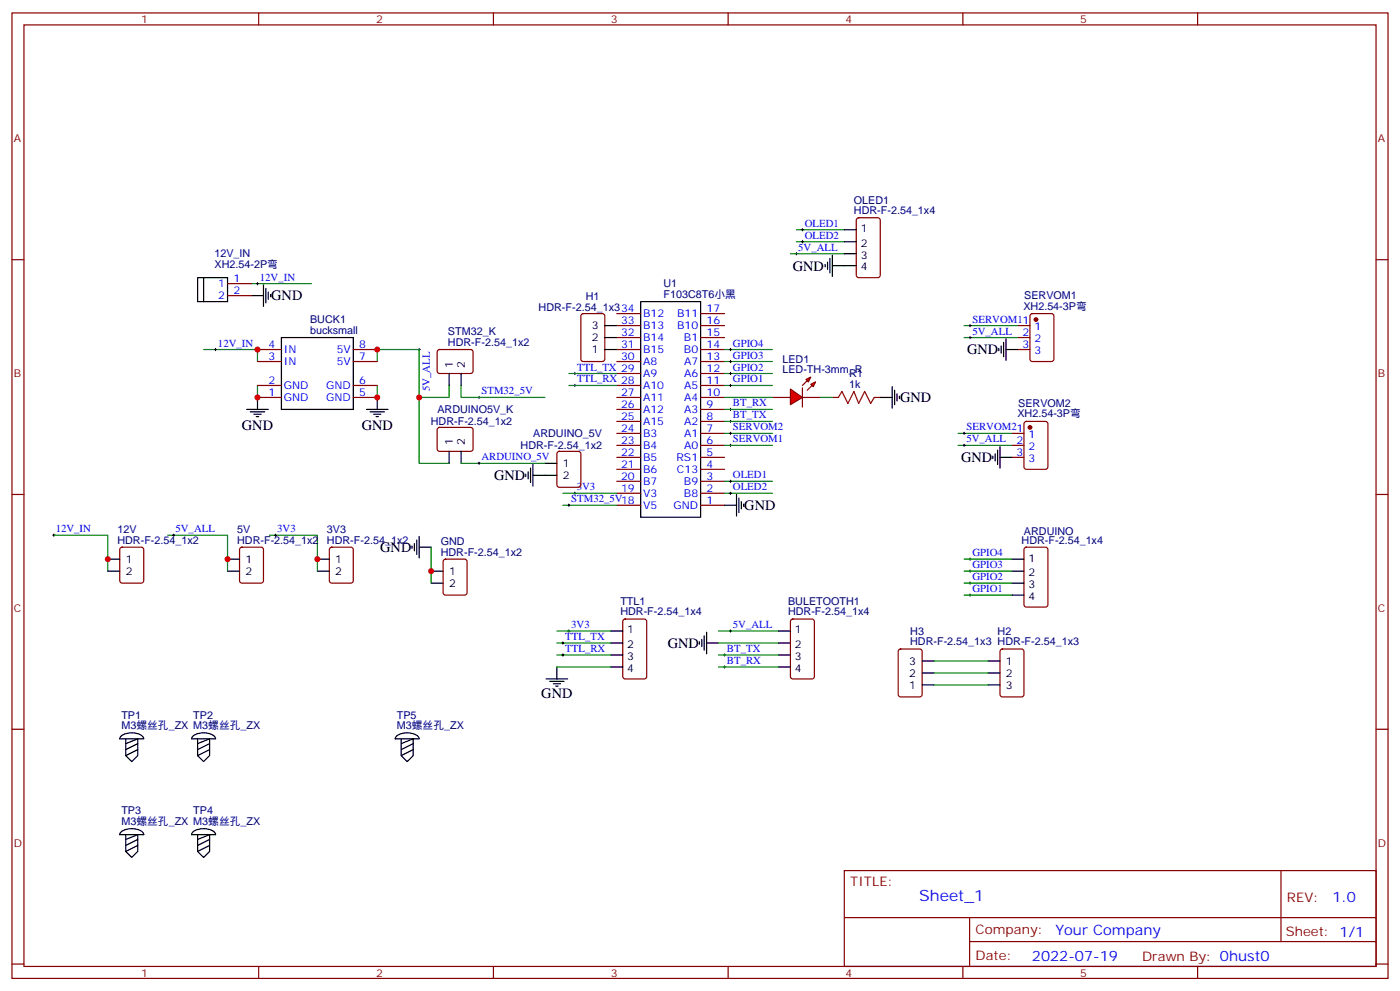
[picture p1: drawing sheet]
<svg xmlns="http://www.w3.org/2000/svg" width="412mm" height="292mm" viewBox="0 0 412 292" stroke-linecap="round" stroke-linejoin="round" font-family="sans-serif">
<g fill="none" stroke="#870000" stroke-width=".35">
<path d="M3.5 3.8h405.4v284.3h-405.4zM7.1 7.3h398.2v277.3h-398.2zM76.2 3.8v3.5M145.3 3.8v3.5M214.5 3.8v3.5M283.6 3.8v3.5M352.8 3.8v3.5M3.5 76.5h3.6M405.3 76.5h3.6M181.7 99.4h7M181.7 95.9h7M181.7 92.4h7"/>
<path d="M206.4 99.4h7M206.4 95.9h7M206.4 92.4h7M181.7 117.1h7M181.7 113.5h7M181.7 110h7M181.7 106.5h7M181.7 102.9h7M206.4 117.1h7M206.4 113.5h7M206.4 110h7M206.4 106.5h7"/>
<path d="M206.4 102.9h7M181.7 138.2h7M181.7 134.7h7M181.7 131.2h7M181.7 127.6h7M181.7 124.1h7M181.7 120.6h7M206.4 138.2h7M206.4 134.7h7M206.4 131.2h7M206.4 127.6h7M206.4 124.1h7"/>
<path d="M206.4 120.6h7M3.5 145.6h3.6M181.7 148.8h7M181.7 145.3h7M181.7 141.7h7M206.4 148.8h7M206.4 145.3h7M206.4 141.7h7M405.3 145.6h3.6M3.5 214.8h3.6M405.3 214.8h3.6M248.7 256.4h156.6v28.2h-156.6z"/>
<path d="M377.3 256.4v20.9M248.7 270.2h156.5M285.6 277.3h119.6M285.6 270.2v14.2M3.5 283.9h3.6M76.2 284.6v3.5M145.3 284.6v3.5M214.5 284.6v3.5M283.6 284.6v3.5M352.8 284.6v3.5M405.3 283.9h3.6"/>
</g>
<path d="M188.7 88.8h17.7v63.5h-17.7z" fill="none" stroke="#000" stroke-width=".35"/>
<path d="M167.6 110h14.1M167.6 113.5h14.1M213.4 141.7h14.1M213.4 145.3h14.1" fill="none" stroke="#008700" stroke-width=".35"/>
<path d="M169 110h.7M169 113.5h.7M169.3 109.6v.7M169.3 113.2v.7M214.8 141.7h.7M214.8 145.3h.7M215.2 141.4v.7M215.2 144.9v.7" fill="none" stroke="#000" stroke-width=".29"/>
<g fill="#f00" stroke="#870000" stroke-width=".35">
<path d="M232.8 114.6l3.6 2.5-3.6 2.1z"/>
<path d="M236.4 114.2v5.7z"/>
</g>
<g fill="#870000" stroke="#870000" stroke-width=".35">
<path d="M236.4 113.5l1.4-1.4z"/>
<path d="M237.8 114.9l1.4-1.4z"/>
</g>
<g fill="#f00" stroke="#870000" stroke-width=".35">
<path d="M237.4 111.8l1.4-.7-.7 1.4z"/>
<path d="M238.8 113.2l1.4-.7-.7 1.4z"/>
</g>
<g fill="none" stroke="#870000" stroke-width=".35">
<path d="M252.5 64.3l.4-.2h5.7l.6 .5 .1 16.5-.5 .6-5.9 .1-.6-.5-.1-16.5zM67 83.5h7.1M67 87.1h7.1M171.3 92.6l.5-.2h5.6l.7 .4 .1 13-.5 .6-5.9 .1-.6-.5-.1-12.9zM299.9 99.4h3.5M299.9 95.9h3.5M303.6 92.6l.5-.2h5.6l.7 .4v13l-.4 .6-5.9 .1-.7-.5v-12.9zM75.8 117.1h7.1M75.8 102.9h7.1M75.8 113.5h7.1M75.8 106.5h7.1M104.1 117.1h7"/>
<path d="M104.1 102.9h7M104.1 113.5h7M104.1 106.5h7M129 103.1l.5-.2 9.4 .1 .4 .6v6l-.7 .4-9.4-.1-.4-.6v-5.7zM227.5 117.1h5.3M236.4 117.1h5.3M245.2 117.1h1.7M257.5 117.1h1.8M299.9 102.9h3.5M129 126.1l.5-.2h9.4l.4 .7v5.9l-.7 .4h-9.4l-.4-.7v-5.6zM164.3 133.1l.4-.2h5.7l.6 .5 .1 9.4-.5 .7h-5.9l-.6-.5-.1-9.4zM298.1 134.7h3.5"/>
<path d="M298.1 131.2h3.5M298.1 127.6h3.5M301.9 124.3l.4-.2h5.7l.6 .4 .1 13-.5 .7h-5.9l-.6-.4-.1-13zM35.5 161.4l.5-.3h5.6l.7 .5v9.4l-.4 .7h-5.9l-.7-.4v-9.4zM70.8 161.4l.5-.3h5.6l.7 .5v9.4l-.5 .7h-5.8l-.7-.4v-9.4zM97.2 161.4l.5-.3h5.7l.6 .5 .1 9.4-.5 .7h-5.9l-.6-.4-.1-9.4zM130.8 164.9l.4-.2h5.7l.6 .4 .1 9.5-.5 .6-5.9 .1-.6-.5-.1-9.4zM301.9 161.4l.4-.3h5.7l.6 .5 .1 16.5-.5 .6-5.9 .1-.6-.5-.1-16.4zM183.7 182.5l.4-.2h5.7l.6 .4 .1 16.5-.5 .7-5.9 .1-.6-.5-.1-16.5zM233.1 182.5l.4-.2h5.7l.6 .4 .1 16.5-.5 .7-5.9 .1-.6-.5-.1-16.5zM264.8 191.3l.5-.2h5.6l.7 .5v12.9l-.4 .7h-5.9l-.7-.4v-13zM294.8 191.3l.5-.2h5.6l.7 .5v12.9l-.4 .7h-5.9l-.7-.4v-13z"/>
</g>
<g fill="none" stroke="#008700" stroke-width=".35">
<path d="M232.8 74.7h15.9M234.6 71.2h14.1M234.6 67.7h14.1M74.1 83.5h17.6M284 99.4h15.9M284 95.9h15.9M60 102.9h15.8v3.6M75.8 113.5v3.6M111.1 106.5v-3.6h12.4v14.2h8.8v-3.6M111.1 113.5v3.6M123.5 117.1v19.4h8.8M135.8 113.5v3.6h24.7"/>
<path d="M213.4 117.1h14.1M213.4 113.5h14.1M213.4 106.5h14.1M213.4 110h14.1M213.4 102.9h14.1M241.7 117.1h3.5M135.8 136.5h24.7M213.4 120.6h14.1M213.4 124.1h14.1M213.4 127.6h14.1M213.4 131.2h14.1M282.2 131.2h15.9"/>
<path d="M282.2 127.6h15.9M15.9 157.6h15.8v10.6M49.4 157.6h17.6v10.6M79.4 157.6h14.1v10.6M165.8 148.8h15.9M165.8 145.3h15.9M127 161.1v10.6M284 164.7h14.1M284 171.7h14.1M284 168.2h14.1M284 175.3h14.1M164 196.4h15.9"/>
<path d="M164 192.9h15.9M164 189.4h15.9M164 185.8h15.9M211.7 196.4h17.6M211.7 192.9h17.6M211.7 189.4h17.6M211.7 185.8h17.6M275.2 194.7h15.8M275.2 198.2h15.8M275.2 201.7h15.8"/>
</g>
<g fill="none" stroke="#000" stroke-width=".29">
<path d="M234.2 74.7h.7M234.6 74.4v.7M236 67.7h.7M236 71.2h.7M236.4 67.3v.7M236.4 70.8v.7M75.5 83.5h.7M75.8 83.2v.7M285.4 95.9h.7M285.4 99.4h.7M285.8 95.5v.7M285.8 99.1v.7"/>
<path d="M63.1 102.9h.8M63.5 102.6v.7M123.1 102.9h.7M123.5 102.6v.7M140.8 117.1h.7M141.1 116.7v.7M214.8 113.5h.7M214.8 110h.7M214.8 106.5h.7M214.8 102.9h.7M215.2 102.6v.7M215.2 106.1v.7"/>
<path d="M215.2 109.6v.7M215.2 113.2v.7M140.8 136.5h.7M141.1 136.1v.7M214.8 120.6h.7M214.8 124.1h.7M214.8 127.6h.7M214.8 131.2h.7M215.2 120.2v.7M215.2 123.8v.7M215.2 127.3v.7M215.2 130.8v.7"/>
<path d="M283.6 127.6h.7M283.6 131.2h.7M284 127.3v.7M284 130.8v.7M15.5 157.6h.7M15.9 157.3v.7M50.8 157.6h.7M51.2 157.3v.7M80.8 157.6h.7M81.1 157.3v.7M167.2 148.8h.7M167.6 148.4v.8"/>
<path d="M169 145.3h.7M169.3 144.9v.7M285.4 164.7h.7M285.4 168.2h.7M285.4 171.7h.7M285.4 175.3h.7M285.8 164.3v.7M285.8 167.9v.7M285.8 171.4v.7M285.8 174.9v.7M165.5 192.9h.7M165.5 189.4h.7"/>
<path d="M165.8 189v.7M165.8 192.5v.8M167.2 185.8h.7M167.6 185.5v.7M213.1 196.4h.7M213.1 192.9h.7M213.4 192.5v.8M213.4 196.1v.7M214.8 185.8h.7M215.2 185.5v.7"/>
</g>
<path d="M246.9 117.1l1.1-1.8 1.8 3.5 1.7-3.5 1.4 3.5 1.8-3.5 1.8 3.5 1-1.7" fill="none" stroke="#a10000" stroke-width=".35"/>
<g fill="none" stroke="#000" stroke-width=".35">
<path d="M243.1 77.9v.7M243.8 77.2v2.1M244.5 76.1v4.3M245.2 78.2h7M245.2 75.1v6.3M248.7 67.7h3.5M248.7 71.2h3.5M248.7 74.7h3.5M60 81.8h7v7h-7zM60 81.8h-1.8v7h1.8M74.1 87.1h3.5M77.6 83.9v6.3"/>
<path d="M78.3 84.9v4.3M79 86v2.1M79.7 86.7v.7M82.9 99.4h21.2v21.2h-21.2zM178.2 95.9h3.5M178.2 99.4h3.5M296.3 99.8v6.3M75.8 117.1v3.5M111.1 117.1v3.5M132.3 110v3.5M135.8 110v3.5M178.2 102.9h3.5"/>
<path d="M259.3 117.1h3.5M262.8 113.9v6.3M263.5 114.9v4.3M264.2 116v2.1M264.9 116.7v.7M294.2 102.6v.7M294.9 101.9v2.1M295.6 100.8v4.3M296.3 102.9h3.6M72.7 120.6h6.3M73.7 121.3h4.3M74.8 122h2.1"/>
<path d="M75.5 122.7h.7M107.9 120.6h6.4M109 121.3h4.2M110.1 122h2.1M110.8 122.7h.7M132.3 132.9v3.6M135.8 132.9v3.6M154.9 139.6v.7M155.6 138.9v2.1M156.3 137.9v4.2M157 140h7M157 136.8v6.4"/>
<path d="M160.5 136.5h3.5M292.5 134.3v.7M293.2 133.6v2.1M293.9 132.6v4.2M294.6 134.7h3.5M294.6 131.5v6.4M122.8 159v4.3M123.5 158v6.3M213.4 148.8h3.6M217 145.6v6.4M217.7 146.7v4.2M218.4 147.7v2.2"/>
<path d="M219.1 148.4v.8M31.7 164.7h3.6M31.7 168.2h3.6M67 164.7h3.6M67 168.2h3.6M93.5 164.7h3.5M93.5 168.2h3.5M121.4 160.8v.7M122.1 160.1v2.1M123.5 161.1h3.5M127 168.2h3.5M127 171.7h3.5"/>
<path d="M298.1 164.7h3.5M298.1 168.2h3.5M298.1 171.7h3.5M298.1 175.3h3.5M160.9 200h6.3M164 196.4v3.6M179.9 189.4h3.5M179.9 185.8h3.5M179.9 192.9h3.5M179.9 196.4h3.5M206 189v.7M206.7 188.3v2.1"/>
<path d="M207.4 187.3v4.2M208.1 189.4h3.6M208.1 186.2v6.3M229.3 189.4h3.5M229.3 185.8h3.5M229.3 192.9h3.5M229.3 196.4h3.5M271.6 194.7h3.6M271.6 198.2h3.6M291 194.7h3.6M291 198.2h3.6M35.6 216.8a5.6 5.6 0 0 1 6.4 0l.3 .8h-7z"/>
<path d="M37 217.6v4.9l1.8 1.8 1.8-1.8v-4.9l-3.6 1.4M40.6 219l-3.6 1.8M56.8 216.8a5.6 5.6 0 0 1 6.3 0l.4 .8h-7.1zM58.2 217.6v4.9l1.8 1.8 1.7-1.8v-4.9l-3.5 1.4M61.7 219l-3.5 1.8M116.8 216.8a5.6 5.6 0 0 1 6.3 0l.4 .8h-7.1zM118.2 217.6v4.9l1.7 1.8 1.8-1.8v-4.9l-3.5 1.4M121.7 219l-3.5 1.8M161.9 200.7h4.3M163 201.4h2.1M163.7 202.1h.7M271.6 201.7h3.6"/>
<path d="M291 201.7h3.6M40.6 220.8l-3.6 1.7M61.7 220.8l-3.5 1.7M121.7 220.8l-3.5 1.7M35.6 245a5.6 5.6 0 0 1 6.4 0l.3 .8h-7zM37 245.8v5l1.8 1.7 1.8-1.7v-5l-3.6 1.4M40.6 247.2l-3.6 1.8M40.6 249l-3.6 1.8M56.8 245a5.6 5.6 0 0 1 6.3 0l.4 .8h-7.1zM58.2 245.8v5l1.8 1.7 1.7-1.7v-5l-3.5 1.4M61.7 247.2l-3.5 1.8M61.7 249l-3.5 1.8"/>
</g>
<g fill="#870000" stroke="#870000" stroke-width=".35">
<circle cx="305.2" cy="94.1" r=".53"/>
<circle cx="303.4" cy="125.9" r=".53"/>
</g>
<g fill="#c00">
<circle cx="111.1" cy="117.1" r=".88"/>
<circle cx="75.8" cy="117.1" r=".88"/>
<circle cx="111.1" cy="102.9" r=".88"/>
<circle cx="75.8" cy="102.9" r=".88"/>
<circle cx="123.5" cy="117.1" r=".88"/>
<circle cx="31.8" cy="164.7" r=".88"/>
<circle cx="67" cy="164.7" r=".88"/>
<circle cx="93.5" cy="164.7" r=".88"/>
<circle cx="127" cy="168.2" r=".88"/>
</g>
<text font-size="4.6" fill="#00f" x="270.8" y="265.4">Sheet_1</text>
<g font-size="4.2">
<text x="233.5" y="79.7">GND</text>
<text x="79.9" y="88.5">GND</text>
<text x="284.9" y="104.4">GND</text>
<text x="265.1" y="118.5">GND</text>
<text x="71.3" y="126.6">GND</text>
<text x="106.5" y="126.6">GND</text>
<text x="283.1" y="136.1">GND</text>
<text x="145.5" y="141.4">GND</text>
<text x="219.3" y="150.2">GND</text>
<text x="112" y="162.6">GND</text>
<text x="196.7" y="190.8">GND</text>
<text x="159.5" y="205.6">GND</text>
</g>
<g font-size="4.2" fill="#00f">
<text x="392.5" y="265.7">1.0</text>
<text x="310.9" y="275.2">Your Company</text>
<text x="304" y="283">2022-07-19</text>
</g>
<g font-size="3.9" fill="#800">
<text x="250.5" y="261">TITLE:</text>
<text x="379.1" y="265.7">REV:</text>
<text x="287.4" y="275.2">Company:</text>
<text x="378.7" y="275.8">Sheet: 1/1</text>
<text x="287.4" y="282.9">Date:</text>
<text x="336.4" y="282.9">Drawn By: 0hust0</text>
</g>
<g font-size="3.2" fill="#800">
<text x="41.6" y="6.8">1</text>
<text x="110.8" y="6.8">2</text>
<text x="179.9" y="6.8">3</text>
<text x="249.1" y="6.8">4</text>
<text x="318.2" y="6.8">5</text>
<text x="4.1" y="41.9">A</text>
<text x="405.9" y="41.9">A</text>
<text x="4.1" y="111.1">B</text>
<text x="405.9" y="111.1">B</text>
<text x="4.1" y="180.2">C</text>
<text x="405.9" y="180.2">C</text>
<text x="4.1" y="249.3">D</text>
<text x="405.9" y="249.3">D</text>
<text x="41.6" y="287.6">1</text>
<text x="110.8" y="287.6">2</text>
<text x="179.9" y="287.6">3</text>
<text x="249.1" y="287.6">4</text>
<text x="318.2" y="287.6">5</text>
</g>
<g font-size="3.2" fill="#000080">
<text x="251.5" y="59.9">OLED1</text>
<text x="251.5" y="63.1">HDR-F-2.54_1x4</text>
<text x="63.2" y="75.7">12V_IN</text>
<text x="63.2" y="78.8">XH2.54-2P弯</text>
<text x="172.5" y="88.2">H1</text>
<text x="195.4" y="87.7">F103C8T6小黑</text>
<text x="195.4" y="84.5">U1</text>
<text x="301.7" y="88">SERVOM1</text>
<text x="91.4" y="95.1">BUCK1</text>
<text x="158.7" y="91.7">HDR-F-2.54_1x334</text>
<text x="301.5" y="91.2">XH2.54-3P弯</text>
<text x="91.4" y="98.2">bucksmall</text>
<text x="132" y="101.9">HDR-F-2.54_1x2</text>
<text x="132" y="98.7">STM32_K</text>
<text x="230.5" y="106.8">LED1</text>
<text x="230.5" y="110">LED-TH-3mm_R</text>
<text x="250.1" y="111.1">R1</text>
<text x="250.1" y="114.2">1k</text>
<text x="299.9" y="119.8">SERVOM2</text>
<text x="126.9" y="125.2">HDR-F-2.54_1x2</text>
<text x="128.8" y="121.7">ARDUINO5V_K</text>
<text x="299.7" y="122.9">XH2.54-3P弯</text>
<text x="157.1" y="128.8">ARDUINO_5V</text>
<text x="153.4" y="132.3">HDR-F-2.54_1x2</text>
<text x="34.6" y="160.1">HDR-F-2.54_1x2</text>
<text x="34.6" y="156.9">12V</text>
<text x="69.9" y="160.1">HDR-F-2.54_1x2</text>
<text x="69.9" y="156.9">5V</text>
<text x="96.3" y="160.1">HDR-F-2.54_1x2</text>
<text x="96.3" y="156.9">3V3</text>
<text x="129.8" y="160.5">GND</text>
<text x="300.9" y="160.1">HDR-F-2.54_1x4</text>
<text x="301.6" y="157.6">ARDUINO</text>
<text x="129.8" y="163.6">HDR-F-2.54_1x2</text>
<text x="182.8" y="178.1">TTL1</text>
<text x="232.1" y="178.1">BULETOOTH1</text>
<text x="182.7" y="181.3">HDR-F-2.54_1x4</text>
<text x="232.1" y="181.3">HDR-F-2.54_1x4</text>
<text x="268.1" y="190.1">HDR-F-2.54_1x3 HDR-F-2.54_1x3</text>
<text x="268.1" y="186.9">H3</text>
<text x="293.9" y="186.9">H2</text>
<text x="35.8" y="214.8">M3螺丝孔_ZX M3螺丝孔_ZX</text>
<text x="35.8" y="211.6">TP1</text>
<text x="56.9" y="211.6">TP2</text>
<text x="116.9" y="214.8">M3螺丝孔_ZX</text>
<text x="116.9" y="211.6">TP5</text>
<text x="35.8" y="239.8">TP3</text>
<text x="56.9" y="239.8">TP4</text>
<text x="35.8" y="243">M3螺丝孔_ZX M3螺丝孔_ZX</text>
</g>
<g font-size="3.2" fill="#00f">
<text x="237.1" y="66.8">OLED1</text>
<text x="237.1" y="70.3">OLED2</text>
<text x="235.1" y="73.8">5V_ALL</text>
<text x="68.8" y="83.2">1</text>
<text x="76.6" y="82.7">12V_IN</text>
<text x="64.3" y="84.6">1</text>
<text x="64.3" y="88.1">2</text>
<text x="68.8" y="86.7">2</text>
<text x="182.9" y="95.5">33</text>
<text x="189.4" y="93.4">B12</text>
<text x="199.5" y="93.4">B11</text>
<text x="208.1" y="95.5">16</text>
<text x="208.1" y="92">17</text>
<text x="286.5" y="95">SERVOM11</text>
<text x="182.9" y="99.1">32</text>
<text x="189.4" y="100.5">B14</text>
<text x="189.4" y="96.9">B13</text>
<text x="199.5" y="96.9">B10</text>
<text x="201.5" y="100.5">B1</text>
<text x="208.1" y="99.1">15</text>
<text x="286.4" y="98.5">5V_ALL</text>
<text x="301.2" y="99.1">2</text>
<text x="304.7" y="100.8">2</text>
<text x="304.7" y="97.3">1</text>
<text x="64.2" y="102.1">12V_IN</text>
<text x="79.1" y="106.1">3</text>
<text x="79.1" y="102.6">4</text>
<text x="83.6" y="107.5">IN</text>
<text x="83.6" y="104">IN</text>
<text x="99.2" y="107.5">5V</text>
<text x="99.2" y="104">5V</text>
<text x="105.8" y="106.1">7</text>
<text x="105.8" y="102.6">8</text>
<text x="182.9" y="106.1">30</text>
<text x="182.9" y="102.6">31</text>
<text x="189.4" y="107.5">A8</text>
<text x="189.4" y="104">B15</text>
<text x="201.5" y="104">B0</text>
<text x="201.5" y="107.5">A7</text>
<text x="208.1" y="106.1">13</text>
<text x="208.1" y="102.6">14</text>
<text x="215.9" y="105.6">GPIO3</text>
<text x="215.9" y="102.1">GPIO4</text>
<text x="301.2" y="102.6">3</text>
<text x="304.7" y="104.4">3</text>
<text x="79.1" y="113.2">2</text>
<text x="105.8" y="113.2">6</text>
<text x="170" y="109.1">TTL_TX 29</text>
<text x="170" y="112.6">TTL_RX 28</text>
<text x="189.4" y="111.1">A9</text>
<text x="201.5" y="111.1">A6</text>
<text x="208.1" y="113.2">11</text>
<text x="208.1" y="109.6">12</text>
<text x="215.9" y="112.6">GPIO1</text>
<text x="215.9" y="109.1">GPIO2</text>
<text x="79.1" y="116.7">1</text>
<text x="83.6" y="118.1">GND</text>
<text x="83.6" y="114.6">GND</text>
<text x="96.1" y="118.1">GND</text>
<text x="96.1" y="114.6">GND</text>
<text x="105.8" y="116.7">5</text>
<text x="126.6" y="115.3" transform="rotate(-90 126.6 115.3)">5V_ALL</text>
<text x="141.8" y="116.2">STM32_5V</text>
<text x="182.9" y="116.7">27</text>
<text x="189.4" y="118.1">A11</text>
<text x="189.4" y="114.6">A10</text>
<text x="201.5" y="118.1">A4</text>
<text x="201.5" y="114.6">A5</text>
<text x="208.1" y="116.7">10</text>
<text x="215.9" y="119.7">BT_RX</text>
<text x="182.9" y="123.8">25</text>
<text x="182.9" y="120.2">26</text>
<text x="189.4" y="125.2">A15</text>
<text x="189.4" y="121.6">A12</text>
<text x="201.5" y="125.2">A2</text>
<text x="201.5" y="121.6">A3</text>
<text x="208.1" y="123.8">8</text>
<text x="208.1" y="120.2">9</text>
<text x="215.9" y="123.2">BT_TX</text>
<text x="182.9" y="130.8">23</text>
<text x="182.9" y="127.3">24</text>
<text x="189.4" y="128.7">B3</text>
<text x="201.5" y="128.7">A1</text>
<text x="208.1" y="130.8">6</text>
<text x="208.1" y="127.3">7</text>
<text x="215.9" y="126.8">SERVOM2</text>
<text x="215.9" y="130.3">SERVOM1</text>
<text x="284.7" y="130.3">5V_ALL</text>
<text x="284.7" y="126.8">SERVOM21</text>
<text x="299.4" y="130.8">2</text>
<text x="302.9" y="129">1</text>
<text x="141.8" y="135.6">ARDUINO_5V</text>
<text x="182.9" y="137.9">21</text>
<text x="182.9" y="134.3">22</text>
<text x="189.4" y="135.7">B5</text>
<text x="189.4" y="132.2">B4</text>
<text x="199.3" y="135.7">RS1</text>
<text x="201.5" y="132.2">A0</text>
<text x="208.1" y="137.9">4</text>
<text x="208.1" y="134.3">5</text>
<text x="299.4" y="134.3">3</text>
<text x="302.9" y="136.1">3</text>
<text x="302.9" y="132.6">2</text>
<text x="182.9" y="141.4">20</text>
<text x="189.4" y="142.8">B7</text>
<text x="189.4" y="139.3">B6</text>
<text x="199.4" y="139.3">C13</text>
<text x="201.5" y="142.8">B9</text>
<text x="208.1" y="141.4">3</text>
<text x="215.9" y="140.9">OLED1</text>
<text x="168.3" y="147.9">STM32_5V18</text>
<text x="169.9" y="144.3">3V3</text>
<text x="182.9" y="144.9">19</text>
<text x="189.4" y="149.9">V5</text>
<text x="189.4" y="146.3">V3</text>
<text x="198.4" y="149.9">GND</text>
<text x="201.5" y="146.3">B8</text>
<text x="208.1" y="148.4">1</text>
<text x="208.1" y="144.9">2</text>
<text x="215.9" y="144.4">OLED2</text>
<text x="16.4" y="156.7">12V_IN</text>
<text x="51.7" y="156.7">5V_ALL</text>
<text x="81.7" y="156.7">3V3</text>
<text x="286.5" y="163.8">GPIO4</text>
<text x="286.5" y="167.3">GPIO3</text>
<text x="286.5" y="170.9">GPIO2</text>
<text x="286.5" y="174.4">GPIO1</text>
<text x="168.3" y="185">3V3</text>
<text x="215.9" y="185">5V_ALL</text>
<text x="166.5" y="188.5">TTL_TX</text>
<text x="166.5" y="192">TTL_RX</text>
<text x="214.1" y="195.5">BT_RX</text>
<text x="214.1" y="192">BT_TX</text>
</g>
<g font-size="3.2">
<text x="253.5" y="68.4">1</text>
<text x="253.5" y="72.6">2</text>
<text x="253.5" y="76.1">3</text>
<text x="253.5" y="79.7">4</text>
<text x="174.4" y="96.9">3</text>
<text x="174.4" y="100.5">2</text>
<text x="174.4" y="104">1</text>
<text x="133.3" y="108.2" transform="rotate(-90 133.3 108.2)">1</text>
<text x="136.9" y="108.2" transform="rotate(-90 136.9 108.2)">2</text>
<text x="133.3" y="131.2" transform="rotate(-90 133.3 131.2)">1</text>
<text x="136.9" y="131.2" transform="rotate(-90 136.9 131.2)">2</text>
<text x="165.8" y="137.5">1</text>
<text x="165.8" y="141">2</text>
<text x="37" y="165.7">1</text>
<text x="72.3" y="165.7">1</text>
<text x="98.8" y="165.7">1</text>
<text x="302.9" y="165.4">1</text>
<text x="37" y="169.3">2</text>
<text x="72.3" y="169.3">2</text>
<text x="98.8" y="169.3">2</text>
<text x="132.3" y="169.3">1</text>
<text x="132.3" y="172.8">2</text>
<text x="302.9" y="169.6">2</text>
<text x="302.9" y="173.1">3</text>
<text x="302.9" y="176.7">4</text>
<text x="184.7" y="186.5">1</text>
<text x="184.7" y="190.8">2</text>
<text x="234.1" y="186.5">1</text>
<text x="234.1" y="190.8">2</text>
<text x="184.7" y="194.3">3</text>
<text x="184.7" y="197.8">4</text>
<text x="234.1" y="194.3">3</text>
<text x="234.1" y="197.8">4</text>
<text x="267.9" y="195.7">3</text>
<text x="296.3" y="195.7">1</text>
<text x="267.9" y="202.8">1</text>
<text x="267.9" y="199.2">2</text>
<text x="296.3" y="202.8">3</text>
<text x="296.3" y="199.2">2</text>
</g>
</svg>
